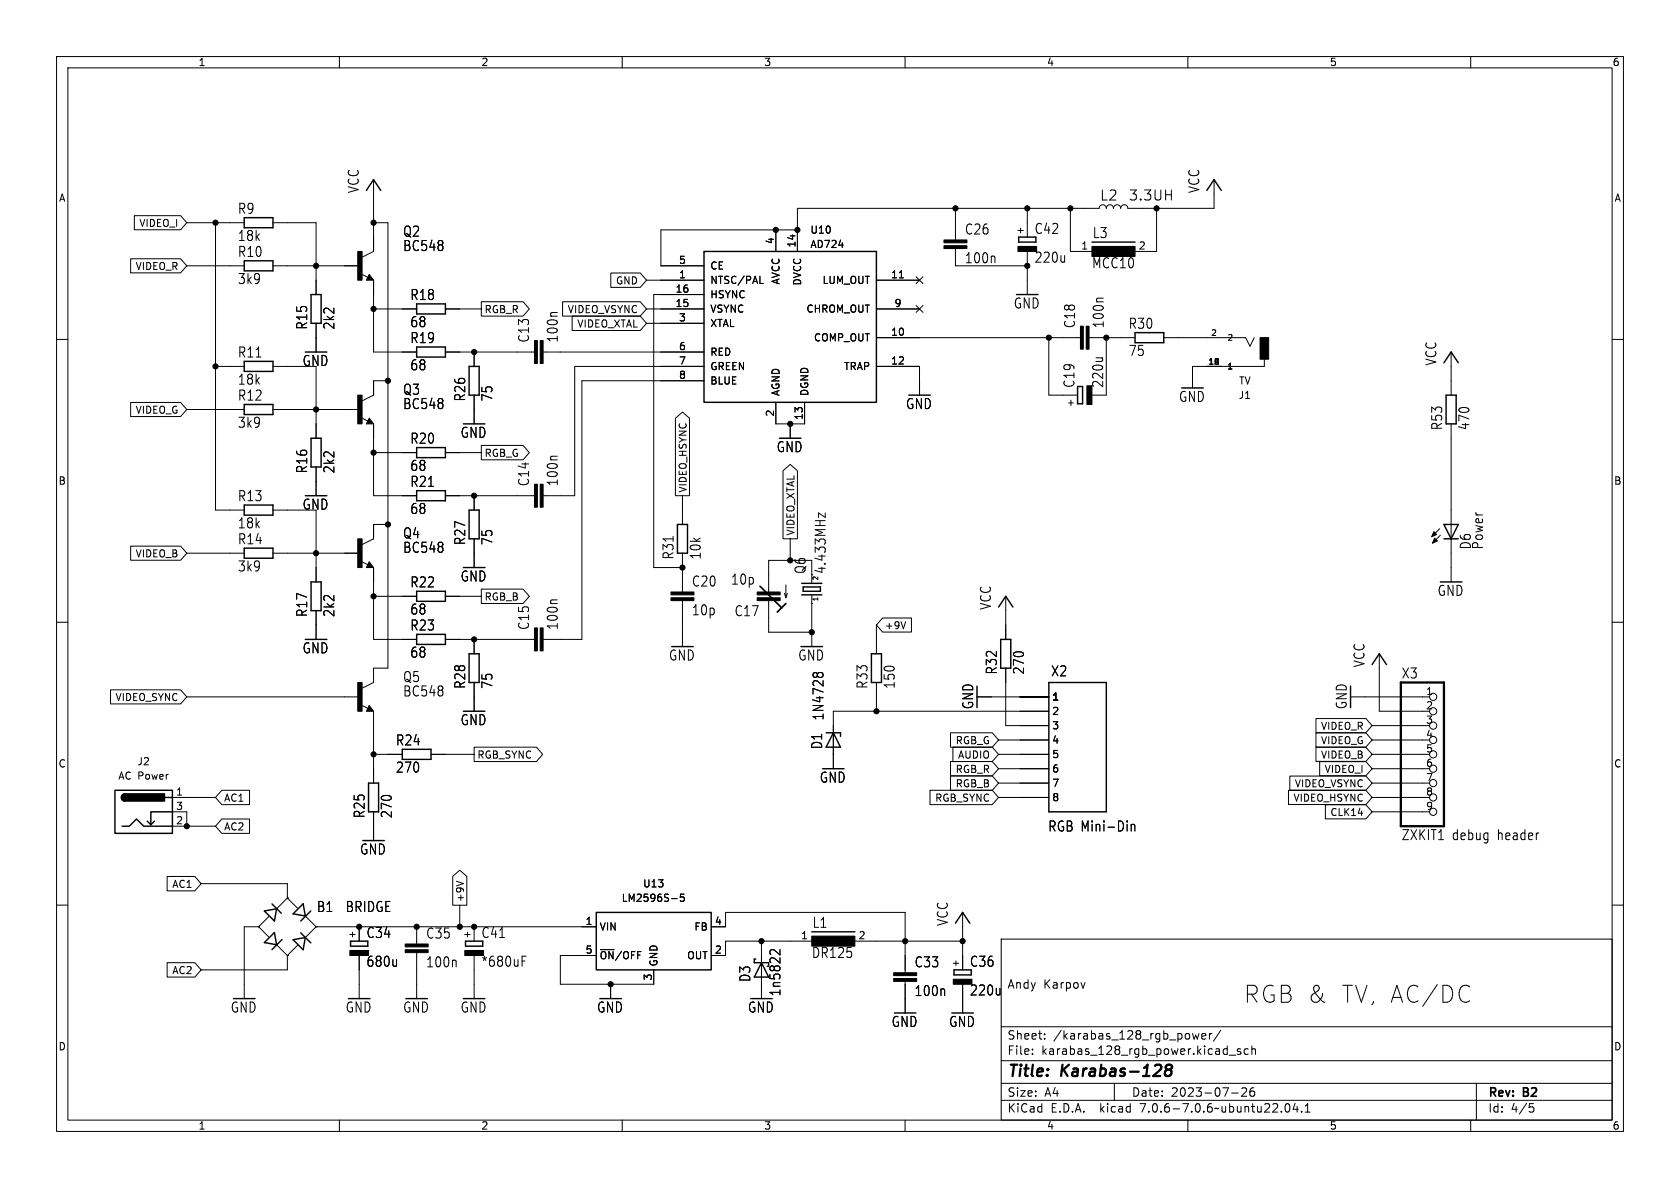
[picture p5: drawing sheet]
<svg xmlns="http://www.w3.org/2000/svg" width="297mm" height="210mm" viewBox="0 0 297 210" stroke-linecap="round" stroke-linejoin="round" font-family="sans-serif">
<g fill="none" stroke="#000" stroke-width=".18">
<path d="M10 10h277v190h-277zM12 12h273v186h-273zM60 10v2M110 10v2M160 10v2M210 10v2M260 10v2M23.7 38.1h8.2l1.1 1.3-1.1 1.2h-8.2zM33 39.4h10.2M38.1 39.4v50.8h5.1M48.3 39.4h7.6v12.7M66 39.4h2.6v78.7h-2.6v2.6l-2 1"/>
<path d="M66 31.8v12.7l-2 1M168.9 36.8v5.6M181.6 36.8v5.1M189.2 36.8v7.7h5.1M204.5 36.8v7.7h-5.1M214.6 31.8v5h-15.2a.64 .64 0 0 0-.6-.6 .64 .64 0 0 0-.7 .6 .64 .64 0 0 0-.6-.6 .64 .64 0 0 0-.7 .6 .64 .64 0 0 0-.6-.6 .64 .64 0 0 0-.6 .6 .64 .64 0 0 0-.7-.6 .64 .64 0 0 0-.6 .6h-53.3v7.7M10 60h2M23.1 45.7h8.8l1.1 1.3-1.1 1.2h-8.8zM33 47h10.2M48.3 47h15.2M55.9 57.2v5M63.8 48.4l1.2 .6"/>
<path d="M65.3 48.5l.7 1h-1.2zM66 49.5v12.7h7.7M66 54.6h7.7M78.7 54.6h6.4M85.1 53.3h7.4l1.1 1.3-1.1 1.3h-7.4zM99.5 53.3h13.7l1.1 1.3-1.1 1.3h-13.7zM101.2 55.9h12l1.1 1.3-1.1 1.2h-12zM108 48.3h5.2l1.1 1.2-1.1 1.3h-5.2zM114.3 49.5h10.2M114.3 54.6h10.2M114.3 57.2h10.2M124.5 52.1h-8.9v48.2h5"/>
<path d="M134.3 50.1h.6M137.2 40.6v3.9M141 40.6h-24.2v6.4h7.7M154.9 49.5h7.7M154.9 59.7h36.1M154.9 54.6h7.7M159 49.1h.7M162 48.9l1.2 1.2M162 54l1.2 1.2M163.2 48.9l-1.2 1.2M163.2 54l-1.2 1.2M168.9 43.9v3.1h12.7"/>
<path d="M181.6 44.5v7.6M185.4 59.7v10.2h5.1M192.5 59.7h8.2M195.6 59.7v10.2h-2.6M205.7 59.7h14.5l.8 1.5 .7-1.5M285 60h2M23.1 71.1h8.8l1.1 1.3-1.1 1.2h-8.8zM33 72.4h10.2M38.1 64.8h5.1M48.3 72.4h15.2M48.3 64.8h7.6v12.7M63.8 73.8l1.2 .6"/>
<path d="M65.3 73.9l.7 1h-1.2zM66 74.9v12.7h7.7M68.6 67.3h-2.6v2.6l-2 1M78.7 62.2h15.8M83.8 62.2v2.6M83.8 69.9v5M85.1 78.7h7.4l1.1 1.3-1.1 1.3h-7.4zM96 62.2h28.5M119.4 73.9l1.2-1.1 1.3 1.1v13.7h-2.5zM124.5 64.8h-22.9v22.8h-5.6M124.5 67.3h-21.6v45.7h-6.9M137.2 71.1v3.8h5v-3.8"/>
<path d="M139.7 74.9v2.6M154.9 64.8h7.7v5.1M223.5 63.5v1.3h-12.7v3.8M256.5 62.2v7.7M256.5 74.9v28M23.1 96.5h8.8l1.1 1.3-1.1 1.2h-8.8zM33 97.8h10.2M48.3 90.2h7.6v12.7M48.3 97.8h15.2M55.9 82.6v5M63.8 99.2l1.2 .6M65.3 99.3l.7 1h-1.2z"/>
<path d="M66 80h7.7M68.6 92.7h-2.6v2.6l-2 1M78.7 87.6h15.8M78.7 80h6.4M83.8 87.6v2.6M83.8 95.3v5M120.6 87.6v5.1M120.6 97.8v6.8M138.4 83.2l1.3-1.1 1.3 1.1v12.1h-2.6zM139.7 95.3v3.8M143.5 99.1h-7.6v5.5M145.9 90.7v.8l-1.2-.8v.8"/>
<path d="M254.5 93.5l-1.4 1.4M254.6 94.6l-1.4 1.4M10 110h2M55.9 108v5M66 100.3v12.7h7.7M66 105.4h7.7M78.7 113h15.8M78.7 105.4h6.4M83.8 113v2.6M85.1 104.1h7.4l1.1 1.3-1.1 1.3h-7.4zM120.6 106.2v8.1M135.9 106.2v5.6h7.6"/>
<path d="M138.7 104.9l.2 .8M138.9 103.4v2.3M139.2 104.9l-.3 .8M143.5 106.7h.1M143.5 101.6v1.5M143.5 105.2v9.1M144.5 119.2l-.4-.3-.3 .1-.1 .5M144.5 119.2l.3-.3h.4l.2 .1 .1 .5M144.5 119.2v.3M154.9 110.5v5.1M156 109.2h5.1v2.5h-5.1l-1.1-1.2zM160.1 109.9l-.4 1.2"/>
<path d="M177.8 105.4v7.6M177.8 118.1v10.2h7.6M243.8 115.6v10.1h7.7M285 110h2M19.5 121.9h12.4l1.1 1.3-1.1 1.2h-12.4zM33 123.2h30.5M39.2 139.7h4.9v2.5h-4.9l-1.1-1.2zM63.8 124.6l1.2 .6M65.3 124.7l.7 1h-1.2zM66 125.7v12.7M66 133.4h5.1M76.2 133.4h7.6"/>
<path d="M83.8 132.1h11l1.1 1.3-1.1 1.2h-11zM83.8 120.7v5M154.9 120.7v5M164.4 139.7h11l1.1 1.3-1.1 1.2h-11zM168 137.2h7.4l1.1 1.2-1.1 1.3h-7.4zM168 129.5h7.4l1.1 1.3-1.1 1.3h-7.4zM168 134.6h7.4l1.1 1.3-1.1 1.3h-7.4zM168.5 132.1h6.9l1.1 1.3-1.1 1.2h-6.9zM172.7 123.2h12.7M176.5 130.8h8.9M176.5 133.4h8.9M176.5 135.9h8.9"/>
<path d="M176.5 138.4h8.9M185.4 125.7h-38.1v10.2M227.8 139.7h13.7l1.1 1.3-1.1 1.2h-13.7zM228 137.2h13.5l1.1 1.2-1.1 1.3h-13.5zM232.6 132.1h8.9l1.1 1.3-1.1 1.2h-8.9zM232.6 127h8.9l1.1 1.3-1.1 1.2h-8.9zM232.6 129.6h8.9l1.1 1.2-1.1 1.3h-8.9zM233.3 134.6h8.2l1.1 1.3-1.1 1.2h-8.2zM238.8 123.2h13.9M242.6 128.3h10.1M242.6 130.8h8.9M242.6 133.4h10.1"/>
<path d="M242.6 135.9h10.1M242.6 138.4h10.1M10 160h2M29.5 154.9h4.9l1.2 1.3-1.2 1.3h-4.9zM30.5 141h7.6M30.5 146.1h7.6M30.5 143.5h2.5v2.6M35.6 156.2h15.2v2.6M39.2 144.8h4.9v2.5h-4.9l-1.1-1.2zM50.8 158.8h.1M50.8 158.8l-1.9 1.9M50.8 158.8l1.8 1.8"/>
<path d="M66 143.5v5.1M80 154.9l1.3-1.1 1.2 1.1v5.1h-2.5zM80.7 155.8l1.2 .4M118.7 158.8h1M120.9 158.1h-.6v.6l.1-.2 .5 .1 .1 .2-.1 .4-.2 .1-.4-.1M176.5 141h8.9M200 145.7v1.2M200 145.9a.37 .37 0 0 1 .6-.1v1.1M234.3 142.3h7.2l1.1 1.2-1.1 1.3h-7.2zM242.6 141h10.1M242.6 143.5h10.1M285 160h2"/>
<path d="M29.5 170.2h4.9l1.2 1.3-1.2 1.2h-4.9zM45.7 163.8h.1M45.7 163.8h-2.5v12.7M45.7 163.8l1.8 1.8M47.5 162l-1.8 1.8M48.9 167l1.9 1.9M50.8 168.9h.1M50.8 168.9v2.6h-15.2M52.6 167.1l-1.8 1.8M54 161.9l1.9 1.9M55.9 163.8h.1M55.9 163.8l-1.9 1.9"/>
<path d="M55.9 163.8h49.5M63.5 163.8v2.6M63.5 168.9v7.6M73.7 163.8v3.1M73.7 168.4v8.1M81.3 160v3.8M83.8 163.8v2.6M83.8 168.9v7.6M92.3 169.9h.5M92.3 169h.7M105.4 168.9h-6.3v5.1h16.5v-2.5M107.9 174v2.5"/>
<path d="M125.7 163.8h2.6v-2.5h31.7v10.7M134.6 166.4v10.1M137.9 167.9v.9l-1-.9h-.3l-.4 .1-.1 .5M144.8 166.4h-16.5v2.5h-2.6M149.9 166.4h20.3M160 173.5v5.6M170.2 161.3v10.2M170.2 174v5.1M177 166h108v32h-108zM191.8 173.7l-.3 1M259.2 174.2l.6 .3M259.8 176.9l-.6 .3"/>
<path d="M60 198v2M110 198v2M160 198v2M177 194.5h108M177 191.5h108M177 187.5h108M177 181.5h108M182.5 186.3v.1M182.5 185.5v.1M184.7 183.6v.1M184.7 182.8v.1M197 191.5v3"/>
<path d="M210 198v2M212 182.7l-.3 1-.3-.7-.3 .7M212.5 183.2l.7-.1-.1-.3-.4-.1-.2 .2v.7h.6M213.8 182.7v1M214.2 182.7l-.2 .1-.2 .2M215.8 182.1l-1.3 2M217.3 186.5h1.2M217.7 193.2h1.2M219.3 185.5l-.3-.1-.3 .2 .1 .2 .5 .2v.3h-.6M219.5 192.4l.6-.1 .2 .1 .1 .3-.9 1.1h.9M220.7 185.5l-.5-.1-.2 .3v.4l.1 .2h.6M221.3 185.5l.2-.1 .4 .1 .1 .9"/>
<path d="M221.3 184.9v1.5M221.7 192.3a.59 .59 0 0 0-.7 .6v.6l.1 .2 .4 .1 .2-.1 .1-.5-.1-.3h-.5l-.2 .3M227.3 195.2l.2-.1a.81 .81 0 0 1 .6 .6 .81 .81 0 0 1-.3 .8l-.1 .1a.81 .81 0 0 1-.4-1.4zM229 195l-.4 1.1h.9M229.3 195.6v1M230.1 196.5v.1M230.7 196.6h.9M230.7 195.5l.5-.4v1.5M260 198v2M261 191.5v6.5M270.4 195.1h.7M270.5 195.7h.4l.3 .3-.2 .5-.5 .1"/>
<circle cx="253.4" cy="123.2" r=".63"/>
<circle cx="253.4" cy="125.7" r=".63"/>
<circle cx="253.4" cy="135.9" r=".63"/>
<circle cx="253.4" cy="128.3" r=".63"/>
<circle cx="253.4" cy="130.8" r=".63"/>
<circle cx="253.4" cy="133.3" r=".63"/>
<circle cx="253.4" cy="138.4" r=".63"/>
<circle cx="253.4" cy="141" r=".63"/>
<circle cx="253.4" cy="143.5" r=".63"/>
</g>
<path d="M206.4 189.1l-.3-.2v-.3a.64 .64 0 0 1 1-.2 .44 .44 0 0 1-.3 .7M206.4 189.1a.65 .65 0 0 0-.3 1 .65 .65 0 0 0 .8-.1 .65 .65 0 0 0 .1-.8l-.2-.1M206.4 189.1h.4" fill="none" stroke="#000" stroke-width=".4"/>
<g fill="#000" stroke="#000" stroke-width=".18">
<path d="M63.2 44.5h.8v5h-.8zM166.9 43.4h4v.5h-4zM166.9 42.4h4v.5h-4zM180 43.6h3.3v.9h-3.3zM193 43.6h7.7v1.7h-7.7zM222.8 59.7h1.5v3.8h-1.5zM63.2 69.9h.8v5h-.8zM94.5 60.2h.5v4.1h-.5zM95.5 60.2h.5v4.1h-.5zM191 57.7h.5v4h-.5zM192 57.7h.5v4h-.5zM192.2 68.2h.8v3.3h-.8z"/>
<path d="M94.5 85.6h.5v4.1h-.5zM95.5 85.6h.5v4.1h-.5zM253.5 94l.5 .5-.9 .4zM253.6 95.1l.5 .5-.9 .4zM63.2 95.3h.8v5h-.8zM94.5 111h.5v4.1h-.5zM95.5 111h.5v4.1h-.5zM118.6 105.7h4.1v.5h-4.1zM118.6 104.6h4.1v.6h-4.1zM133.9 104.6h4v.6h-4zM133.9 105.7h4v.5h-4zM63.2 120.7h.8v5h-.8z"/>
<path d="M61.8 168h3.4v.9h-3.4zM71.6 167.9h4.1v.5h-4.1zM71.6 166.9h4.1v.5h-4.1zM82.2 168h3.3v.9h-3.3zM143.5 165.5h7.6v1.8h-7.6zM158 173h4.1v.5h-4.1zM158 172h4.1v.5h-4.1zM168.5 173.1h3.3v.9h-3.3z"/>
<circle cx="38.1" cy="39.4" r=".46"/>
<circle cx="66" cy="39.4" r=".46"/>
<circle cx="168.9" cy="36.8" r=".46"/>
<circle cx="181.6" cy="36.8" r=".46"/>
<circle cx="189.2" cy="36.8" r=".46"/>
<circle cx="204.5" cy="36.8" r=".46"/>
<circle cx="55.9" cy="47" r=".46"/>
<circle cx="66" cy="54.6" r=".46"/>
<circle cx="137.2" cy="40.6" r=".46"/>
<circle cx="141" cy="40.6" r=".46"/>
<circle cx="181.6" cy="47" r=".46"/>
<circle cx="185.4" cy="59.7" r=".46"/>
<circle cx="195.6" cy="59.7" r=".46"/>
<circle cx="38.1" cy="64.8" r=".46"/>
<circle cx="55.9" cy="72.4" r=".46"/>
<circle cx="68.6" cy="67.3" r=".46"/>
<circle cx="83.8" cy="62.2" r=".46"/>
<circle cx="139.7" cy="74.9" r=".46"/>
<circle cx="55.9" cy="97.8" r=".46"/>
<circle cx="66" cy="80" r=".46"/>
<circle cx="68.6" cy="92.7" r=".46"/>
<circle cx="83.8" cy="87.6" r=".46"/>
<circle cx="139.7" cy="99.1" r=".46"/>
<circle cx="66" cy="105.4" r=".46"/>
<circle cx="83.8" cy="113" r=".46"/>
<circle cx="120.6" cy="100.3" r=".46"/>
<circle cx="143.5" cy="111.8" r=".46"/>
<circle cx="66" cy="133.4" r=".46"/>
<circle cx="154.9" cy="125.7" r=".46"/>
<circle cx="33" cy="146.1" r=".46"/>
<circle cx="63.5" cy="163.8" r=".46"/>
<circle cx="73.7" cy="163.8" r=".46"/>
<circle cx="81.3" cy="163.8" r=".46"/>
<circle cx="83.8" cy="163.8" r=".46"/>
<circle cx="107.9" cy="174" r=".46"/>
<circle cx="134.6" cy="166.4" r=".46"/>
<circle cx="160" cy="166.4" r=".46"/>
<circle cx="170.2" cy="166.4" r=".46"/>
</g>
<g fill="none" stroke="#000" stroke-width=".25">
<path d="M43.2 38.5h5.1v1.8h-5.1zM64.8 33.7l1.2-1.9 1.3 1.9M213.4 33.7l1.2-1.9 1.3 1.9M43.2 46.1h5.1v1.8h-5.1zM55 52.1h1.8v5.1h-1.8zM65.3 49l.1 .3h-.4l.3-.5 .5 .6h-.8M73.7 53.7h5v1.8h-5zM124.5 44.5h30.4v26.6h-30.4zM180.1 41.9h3v.9h-3zM193 42.8h7.7M200.7 58.8h5v1.8h-5zM43.2 63.9h5.1v1.8h-5.1z"/>
<path d="M43.2 71.5h5.1v1.8h-5.1zM55 77.5h1.8v5.1h-1.8zM65.3 74.4l.1 .3h-.4l.3-.5 .5 .6h-.8M73.7 61.3h5v1.8h-5zM73.7 79.1h5v1.8h-5zM82.9 64.8h1.8v5.1h-1.8zM190.5 68.3h.9v3.1h-.9zM255.3 64.1l1.2-1.9 1.3 1.9M255.7 69.9h1.7v5h-1.7zM43.2 89.3h5.1v1.8h-5.1zM43.2 96.9h5.1v1.8h-5.1zM65.3 99.8l.1 .3h-.4l.3-.5 .5 .6h-.8"/>
<path d="M73.7 86.7h5v1.8h-5zM82.9 90.2h1.8v5.1h-1.8zM119.8 92.7h1.7v5.1h-1.7zM255.3 95.3h2.5M255.3 92.7h2.5l-1.3 2.6zM55 102.9h1.8v5.1h-1.8zM73.7 104.5h5v1.8h-5zM73.7 112.1h5v1.8h-5zM82.9 115.6h1.8v5.1h-1.8zM141.7 105.2h3.6M141.7 103.1h3.6M142 103.8h3v.7h-3z"/>
<path d="M154.1 115.6h1.7v5.1h-1.7zM176.5 107.3l1.3-1.9 1.3 1.9M176.9 113h1.8v5.1h-1.8zM242.6 117.5l1.2-1.9 1.3 1.9M20.3 139.7h10.2v7.6h-10.2zM65.2 138.4h1.7v5.1h-1.7zM65.3 125.2l.1 .3h-.4l.3-.5 .5 .6h-.8M71.1 132.5h5.1v1.7h-5.1zM146 129.5h2.6v.7M147.3 129.5l1.3 2.6h-2.6zM185.4 120.7h10.2v22.8h-10.2zM21.6 146.1h1.3l1.2-1.3 1.3 1.3h5.1"/>
<path d="M22.1 140.3a.64 .64 0 0 0-.6 .7 .64 .64 0 0 0 .6 .6M27.3 145.2l-.6 .6M29.2 141h1.3M30.5 143.5h-3.8v2.3l-.7-.6M48.1 159.8l1.6 1.6M46.7 166.6l1.8-1.8 .4 2.2zM46.7 161l2.2-.3-.4 2.1zM49.9 166.1l-1.8 1.8M51.8 161.5l1.8-1.7 .4 2.1zM51.8 166.1l2.2-.4-.4 2.2zM53.2 164.9l1.7 1.8M54.9 161l-1.7 1.8"/>
<path d="M62 166.4h3v.9h-3zM82.3 166.4h3v.9h-3zM105.4 161.3h20.3v10.2h-20.3zM133.6 169.5h-.3v.7h2.6M134.6 170.2l1.3 2.5h-2.6zM143.5 164.7h7.6M168.7 171.5h3v.8h-3zM168.9 163.2l1.3-1.9 1.2 1.9"/>
</g>
<path d="M134.4 103.6l3.8 3.8M138.9 106.7l-1.5 1.5" fill="none" stroke="#000" stroke-width=".3"/>
<path d="M21.7 140.5l.4-.2v1.3a.63 .63 0 0 1-.6-.4 .63 .63 0 0 1 .2-.7zM22.1 140.3h7v1.3h-7z" fill="#000" stroke="#000" stroke-width=".25"/>
<path d="M247.6 120.7h7.7v25.4h-7.7z" fill="none" stroke="#000" stroke-width=".41"/>
<g font-size="4.2">
<text x="219.7" y="177.6">RGB &amp;</text>
<text x="236.7" y="177.6">TV, AC/DC</text>
</g>
<g font-size="2.8">
<text x="178" y="190.9">Title:</text>
<text x="187.7" y="190.9">Karabas-128</text>
</g>
<g font-size="2.5">
<text x="63.6" y="34.2" transform="rotate(-90 63.6 34.2)">VCC</text>
<text x="194.4" y="35.7">L2</text>
<text x="199.5" y="35.7">3.3UH</text>
<text x="212.2" y="34.2" transform="rotate(-90 212.2 34.2)">VCC</text>
<text x="42" y="38">R9</text>
<text x="170.5" y="41.7">C26</text>
<text x="182.8" y="41.6">C42</text>
<text x="42" y="42.8">18k</text>
<text x="42" y="45.6">R10</text>
<text x="71.2" y="42.1">Q2</text>
<text x="71.2" y="44.6">BC548</text>
<text x="170.5" y="46.8">100n</text>
<text x="182.8" y="46.7">220u</text>
<text x="193" y="47.6">MCC10</text>
<text x="193.1" y="42.3">L3</text>
<text x="42" y="50.4">3k9</text>
<text x="72.4" y="53.3">R18</text>
<text x="54.5" y="58.4" transform="rotate(-90 54.5 58.4)">R15</text>
<text x="59.3" y="58.4" transform="rotate(-90 59.3 58.4)">2k2</text>
<text x="72.4" y="58.1">68</text>
<text x="179.1" y="54.8">GND</text>
<text x="190.3" y="58.1" transform="rotate(-90 190.3 58.1)">C18</text>
<text x="195.3" y="58.1" transform="rotate(-90 195.3 58.1)">100n</text>
<text x="199.4" y="58.3">R30</text>
<text x="42" y="63.4">R11</text>
<text x="53.4" y="64.9">GND</text>
<text x="72.4" y="65.7">68</text>
<text x="72.4" y="60.9">R19</text>
<text x="93.7" y="60.7" transform="rotate(-90 93.7 60.7)">C13</text>
<text x="98.8" y="60.7" transform="rotate(-90 98.8 60.7)">100n</text>
<text x="199.4" y="63.1">75</text>
<text x="254.1" y="64.7" transform="rotate(-90 254.1 64.7)">VCC</text>
<text x="42" y="68.2">18k</text>
<text x="42" y="71">R12</text>
<text x="71.2" y="70">Q3</text>
<text x="82.5" y="71.1" transform="rotate(-90 82.5 71.1)">R26</text>
<text x="87.3" y="71.1" transform="rotate(-90 87.3 71.1)">75</text>
<text x="190.2" y="68.7" transform="rotate(-90 190.2 68.7)">C19</text>
<text x="195.2" y="68.7" transform="rotate(-90 195.2 68.7)">220u</text>
<text x="208.3" y="71.3">GND</text>
<text x="42" y="75.8">3k9</text>
<text x="71.2" y="72.5">BC548</text>
<text x="81.3" y="77.6">GND</text>
<text x="160.1" y="72.5">GND</text>
<text x="255.2" y="76.1" transform="rotate(-90 255.2 76.1)">R53</text>
<text x="260" y="76.1" transform="rotate(-90 260 76.1)">470</text>
<text x="54.5" y="83.8" transform="rotate(-90 54.5 83.8)">R16</text>
<text x="59.3" y="83.8" transform="rotate(-90 59.3 83.8)">2k2</text>
<text x="72.4" y="83.5">68</text>
<text x="72.4" y="78.7">R20</text>
<text x="137.2" y="80.2">GND</text>
<text x="42" y="88.8">R13</text>
<text x="72.4" y="86.3">R21</text>
<text x="93.7" y="86.1" transform="rotate(-90 93.7 86.1)">C14</text>
<text x="98.8" y="86.1" transform="rotate(-90 98.8 86.1)">100n</text>
<text x="42" y="93.6">18k</text>
<text x="53.4" y="90.3">GND</text>
<text x="71.2" y="95.4">Q4</text>
<text x="72.4" y="91.1">68</text>
<text x="42" y="101.2">3k9</text>
<text x="42" y="96.4">R14</text>
<text x="71.2" y="97.9">BC548</text>
<text x="82.5" y="96.5" transform="rotate(-90 82.5 96.5)">R27</text>
<text x="87.3" y="96.5" transform="rotate(-90 87.3 96.5)">75</text>
<text x="119.3" y="99" transform="rotate(-90 119.3 99)">R31</text>
<text x="124.1" y="99" transform="rotate(-90 124.1 99)">10k</text>
<text x="142.6" y="101.5" transform="rotate(-90 142.6 101.5)">Q6</text>
<text x="146.2" y="101.5" transform="rotate(-90 146.2 101.5)">4.433MHz</text>
<text x="260.2" y="97.2" transform="rotate(-90 260.2 97.2)">D6</text>
<text x="262.4" y="97.2" transform="rotate(-90 262.4 97.2)">Power</text>
<text x="72.4" y="104.1">R22</text>
<text x="81.3" y="103">GND</text>
<text x="122.2" y="103.9">C20</text>
<text x="129.1" y="103.6">10p</text>
<text x="175.4" y="107.9" transform="rotate(-90 175.4 107.9)">VCC</text>
<text x="254.1" y="105.6">GND</text>
<text x="54.5" y="109.2" transform="rotate(-90 54.5 109.2)">R17</text>
<text x="59.3" y="109.2" transform="rotate(-90 59.3 109.2)">2k2</text>
<text x="72.4" y="108.9">68</text>
<text x="72.4" y="111.7">R23</text>
<text x="93.7" y="111.5" transform="rotate(-90 93.7 111.5)">C15</text>
<text x="98.8" y="111.5" transform="rotate(-90 98.8 111.5)">100n</text>
<text x="122.2" y="109">10p</text>
<text x="129.8" y="109.2">C17</text>
<text x="53.4" y="115.7">GND</text>
<text x="72.4" y="116.5">68</text>
<text x="118.2" y="117">GND</text>
<text x="141" y="117">GND</text>
<text x="176.4" y="119.3" transform="rotate(-90 176.4 119.3)">R32</text>
<text x="181.2" y="119.3" transform="rotate(-90 181.2 119.3)">270</text>
<text x="185.7" y="119.8">X2</text>
<text x="241.4" y="118.1" transform="rotate(-90 241.4 118.1)">VCC</text>
<text x="71.2" y="120.8">Q5</text>
<text x="71.2" y="123.3">BC548</text>
<text x="82.5" y="121.9" transform="rotate(-90 82.5 121.9)">R28</text>
<text x="87.3" y="121.9" transform="rotate(-90 87.3 121.9)">75</text>
<text x="153.6" y="121.9" transform="rotate(-90 153.6 121.9)">R33</text>
<text x="158.4" y="121.9" transform="rotate(-90 158.4 121.9)">150</text>
<text x="172.3" y="125.5" transform="rotate(-90 172.3 125.5)">GND</text>
<text x="238.3" y="125.5" transform="rotate(-90 238.3 125.5)">GND</text>
<text x="247.7" y="120.2">X3</text>
<text x="69.9" y="132">R24</text>
<text x="81.3" y="128.4">GND</text>
<text x="145.8" y="127.5" transform="rotate(-90 145.8 127.5)">1N4728</text>
<text x="69.9" y="136.8">270</text>
<text x="145.6" y="132.5" transform="rotate(-90 145.6 132.5)">D1</text>
<text x="144.8" y="138.6">GND</text>
<text x="64.7" y="144.7" transform="rotate(-90 64.7 144.7)">R25</text>
<text x="69.5" y="144.7" transform="rotate(-90 69.5 144.7)">270</text>
<text x="185.2" y="147.2">RGB Mini-Din</text>
<text x="247.7" y="148.7">ZXKIT1</text>
<text x="256.7" y="148.7">debug</text>
<text x="264.8" y="148.7">header</text>
<text x="63.6" y="151.3">GND</text>
<text x="55.9" y="161.4">B1</text>
<text x="61" y="161.4">BRIDGE</text>
<text x="64.7" y="166">C34</text>
<text x="75.2" y="166.1">C35</text>
<text x="85" y="166">C41</text>
<text x="143.6" y="164.2">L1</text>
<text x="167.8" y="163.8" transform="rotate(-90 167.8 163.8)">VCC</text>
<text x="64.7" y="171.1">680u</text>
<text x="75.2" y="171.2">100n</text>
<text x="85" y="171.1">*680uF</text>
<text x="132.9" y="173.7" transform="rotate(-90 132.9 173.7)">D3</text>
<text x="143.4" y="169.6">DR125</text>
<text x="161.6" y="171.2">C33</text>
<text x="171.4" y="171.1">C36</text>
<text x="40.7" y="179.2">GND</text>
<text x="61" y="179.2">GND</text>
<text x="71.2" y="179.2">GND</text>
<text x="81.3" y="179.2">GND</text>
<text x="105.5" y="179.2">GND</text>
<text x="132.1" y="179.2">GND</text>
<text x="138.2" y="176.2" transform="rotate(-90 138.2 176.2)">1n5822</text>
<text x="161.6" y="176.3">100n</text>
<text x="171.4" y="176.2">220u</text>
<text x="157.5" y="181.8">GND</text>
<text x="167.7" y="181.8">GND</text>
</g>
<g font-size="2.1">
<text x="178" y="175">Andy</text>
<text x="184.4" y="175">Karpov</text>
<text x="178" y="184">Sheet:</text>
<text x="186.2" y="184">/karabas_128_rgb_power/</text>
<text x="178" y="186.7">File:</text>
<text x="184.1" y="186.7">karabas_128_rgb_power.kicad_sch</text>
<text x="178" y="196.9">KiCad</text>
<text x="178" y="194.1">Size:</text>
<text x="184.7" y="194.1">A4</text>
<text x="185.7" y="196.9">E.D.A.</text>
<text x="194.6" y="196.9">kicad</text>
<text x="200" y="194.1">Date:</text>
<text x="201.8" y="196.9">7.0.6-7.0.6~ubuntu22.04.1</text>
<text x="207" y="194.1">2023-07-26</text>
<text x="263" y="194.3">Rev:</text>
<text x="263" y="196.9">Id:</text>
<text x="267.1" y="196.9">4/5</text>
<text x="269.4" y="194.3">B2</text>
</g>
<g font-size="1.8">
<text x="35" y="11.9">1</text>
<text x="85" y="11.9">2</text>
<text x="135" y="11.9">3</text>
<text x="185" y="11.9">4</text>
<text x="235" y="11.9">5</text>
<text x="285" y="11.9">6</text>
<text x="10.3" y="35.9">A</text>
<text x="285.3" y="35.9">A</text>
<text x="143.2" y="41.5">U10</text>
<text x="181.2" y="41.5" transform="rotate(-90 181.2 41.5)">+</text>
<text x="119.9" y="46.7">5</text>
<text x="125.5" y="47.9">CE</text>
<text x="136.9" y="43.3" transform="rotate(-90 136.9 43.3)">4</text>
<text x="140.7" y="43.9" transform="rotate(-90 140.7 43.9)">14</text>
<text x="143.2" y="44">AD724</text>
<text x="191.1" y="44.2">1</text>
<text x="201.2" y="44.2">2</text>
<text x="108.8" y="50.5">GND</text>
<text x="119.3" y="51.8">16</text>
<text x="119.9" y="49.3">1</text>
<text x="125.5" y="50.4">NTSC/PAL</text>
<text x="125.5" y="52.9">HSYNC</text>
<text x="138" y="50.4" transform="rotate(-90 138 50.4)">AVCC</text>
<text x="141.8" y="50.6" transform="rotate(-90 141.8 50.6)">DVCC</text>
<text x="145.3" y="50.4">LUM_OUT</text>
<text x="157.4" y="49.3">11</text>
<text x="85.6" y="55.6">RGB_R</text>
<text x="100.3" y="55.6">VIDEO_VSYNC</text>
<text x="102" y="58.1">VIDEO_XTAL</text>
<text x="119.3" y="54.4">15</text>
<text x="119.9" y="56.9">3</text>
<text x="125.5" y="55.5">VSYNC</text>
<text x="125.5" y="58">XTAL</text>
<text x="142.5" y="55.5">CHROM_OUT</text>
<text x="157.4" y="59.4">10</text>
<text x="158" y="54.4">9</text>
<text x="119.9" y="62">6</text>
<text x="119.9" y="64.5">7</text>
<text x="125.5" y="63.1">RED</text>
<text x="125.5" y="65.6">GREEN</text>
<text x="143.8" y="60.6">COMP_OUT</text>
<text x="149.1" y="65.6">TRAP</text>
<text x="157.4" y="64.5">12</text>
<text x="119.9" y="67.1">8</text>
<text x="125.5" y="68.2">BLUE</text>
<text x="138" y="70.1" transform="rotate(-90 138 70.1)">AGND</text>
<text x="143.1" y="70.1" transform="rotate(-90 143.1 70.1)">DGND</text>
<text x="188.5" y="72">+</text>
<text x="218.9" y="70.7">J1</text>
<text x="219" y="68.2">TV</text>
<text x="136.9" y="73.7" transform="rotate(-90 136.9 73.7)">2</text>
<text x="142" y="74.3" transform="rotate(-90 142 74.3)">13</text>
<text x="85.6" y="81">RGB_G</text>
<text x="10.3" y="85.9">B</text>
<text x="285.3" y="85.9">B</text>
<text x="140.7" y="94.8" transform="rotate(-90 140.7 94.8)">VIDEO_XTAL</text>
<text x="85.6" y="106.4">RGB_B</text>
<text x="185.9" y="124.1">1</text>
<text x="252" y="122.9">1</text>
<text x="252" y="125.5">2</text>
<text x="168.9" y="131.8">RGB_G</text>
<text x="185.9" y="126.6">2</text>
<text x="185.9" y="129.1">3</text>
<text x="185.9" y="131.7">4</text>
<text x="252" y="128">3</text>
<text x="252" y="130.6">4</text>
<text x="10.3" y="135.9">C</text>
<text x="24.2" y="135.5">J2</text>
<text x="84.3" y="134.3">RGB_SYNC</text>
<text x="168.9" y="136.8">RGB_R</text>
<text x="169.3" y="134.3">AUDIO</text>
<text x="185.9" y="134.2">5</text>
<text x="185.9" y="136.8">6</text>
<text x="252" y="133.1">5</text>
<text x="252" y="135.6">6</text>
<text x="285.3" y="135.9">C</text>
<text x="20.8" y="138">AC Power</text>
<text x="31" y="140.7">1</text>
<text x="31" y="143.3">3</text>
<text x="39.5" y="141.9">AC1</text>
<text x="165.2" y="141.9">RGB_SYNC</text>
<text x="168.9" y="139.4">RGB_B</text>
<text x="185.9" y="139.3">7</text>
<text x="185.9" y="141.8">8</text>
<text x="252" y="138.2">7</text>
<text x="252" y="140.7">8</text>
<text x="252" y="143.3">9</text>
<text x="31" y="145.8">2</text>
<text x="39.5" y="147">AC2</text>
<text x="30.4" y="157.2">AC1</text>
<text x="109.8" y="159.6">LM2596S-5</text>
<text x="113.6" y="157.1">U13</text>
<text x="63.1" y="166" transform="rotate(-90 63.1 166)">+</text>
<text x="83.4" y="166" transform="rotate(-90 83.4 166)">+</text>
<text x="103.4" y="163.6">1</text>
<text x="105.9" y="164.7">VIN</text>
<text x="122.7" y="164.7">FB</text>
<text x="126.3" y="163.6">4</text>
<text x="141.5" y="166.1">1</text>
<text x="151.7" y="166.1">2</text>
<text x="30.4" y="172.4">AC2</text>
<text x="103.4" y="168.7">5</text>
<text x="105.9" y="169.8">~{ON}/OFF</text>
<text x="115.3" y="173.4" transform="rotate(-90 115.3 173.4)">3</text>
<text x="116.4" y="170.9" transform="rotate(-90 116.4 170.9)">GND</text>
<text x="121.4" y="169.8">OUT</text>
<text x="126.3" y="168.7">2</text>
<text x="169.8" y="171.1" transform="rotate(-90 169.8 171.1)">+</text>
<text x="10.3" y="185.9">D</text>
<text x="285.3" y="185.9">D</text>
<text x="35" y="199.9">1</text>
<text x="85" y="199.9">2</text>
<text x="135" y="199.9">3</text>
<text x="185" y="199.9">4</text>
<text x="235" y="199.9">5</text>
<text x="285" y="199.9">6</text>
</g>
<g font-size="1.7">
<text x="24.5" y="40.3">VIDEO_I</text>
<text x="23.9" y="47.9">VIDEO_R</text>
<text x="23.9" y="73.3">VIDEO_G</text>
<text x="121.6" y="87.2" transform="rotate(-90 121.6 87.2)">VIDEO_HSYNC</text>
<text x="23.9" y="98.7">VIDEO_B</text>
<text x="156.3" y="111.4">+9V</text>
<text x="20.3" y="124.1">VIDEO_SYNC</text>
<text x="233.4" y="129.2">VIDEO_R</text>
<text x="233.4" y="131.7">VIDEO_G</text>
<text x="233.4" y="134.3">VIDEO_B</text>
<text x="234.1" y="136.8">VIDEO_I</text>
<text x="228.6" y="141.9">VIDEO_HSYNC</text>
<text x="228.8" y="139.4">VIDEO_VSYNC</text>
<text x="235.1" y="144.4">CLK14</text>
<text x="82.2" y="159.6" transform="rotate(-90 82.2 159.6)">+9V</text>
</g>
<g font-size="1.4">
<text x="214" y="59.4">2</text>
<text x="213.5" y="64.5">1B</text>
<text x="214.4" y="64.5">A</text>
<text x="216.9" y="65.5">1</text>
<text x="216.9" y="60.4">2</text>
</g>
<g font-size="1.2">
<text x="144.8" y="106.4" transform="rotate(-90 144.8 106.4)">1</text>
<text x="144.8" y="102.7" transform="rotate(-90 144.8 102.7)">2</text>
</g>
</svg>
